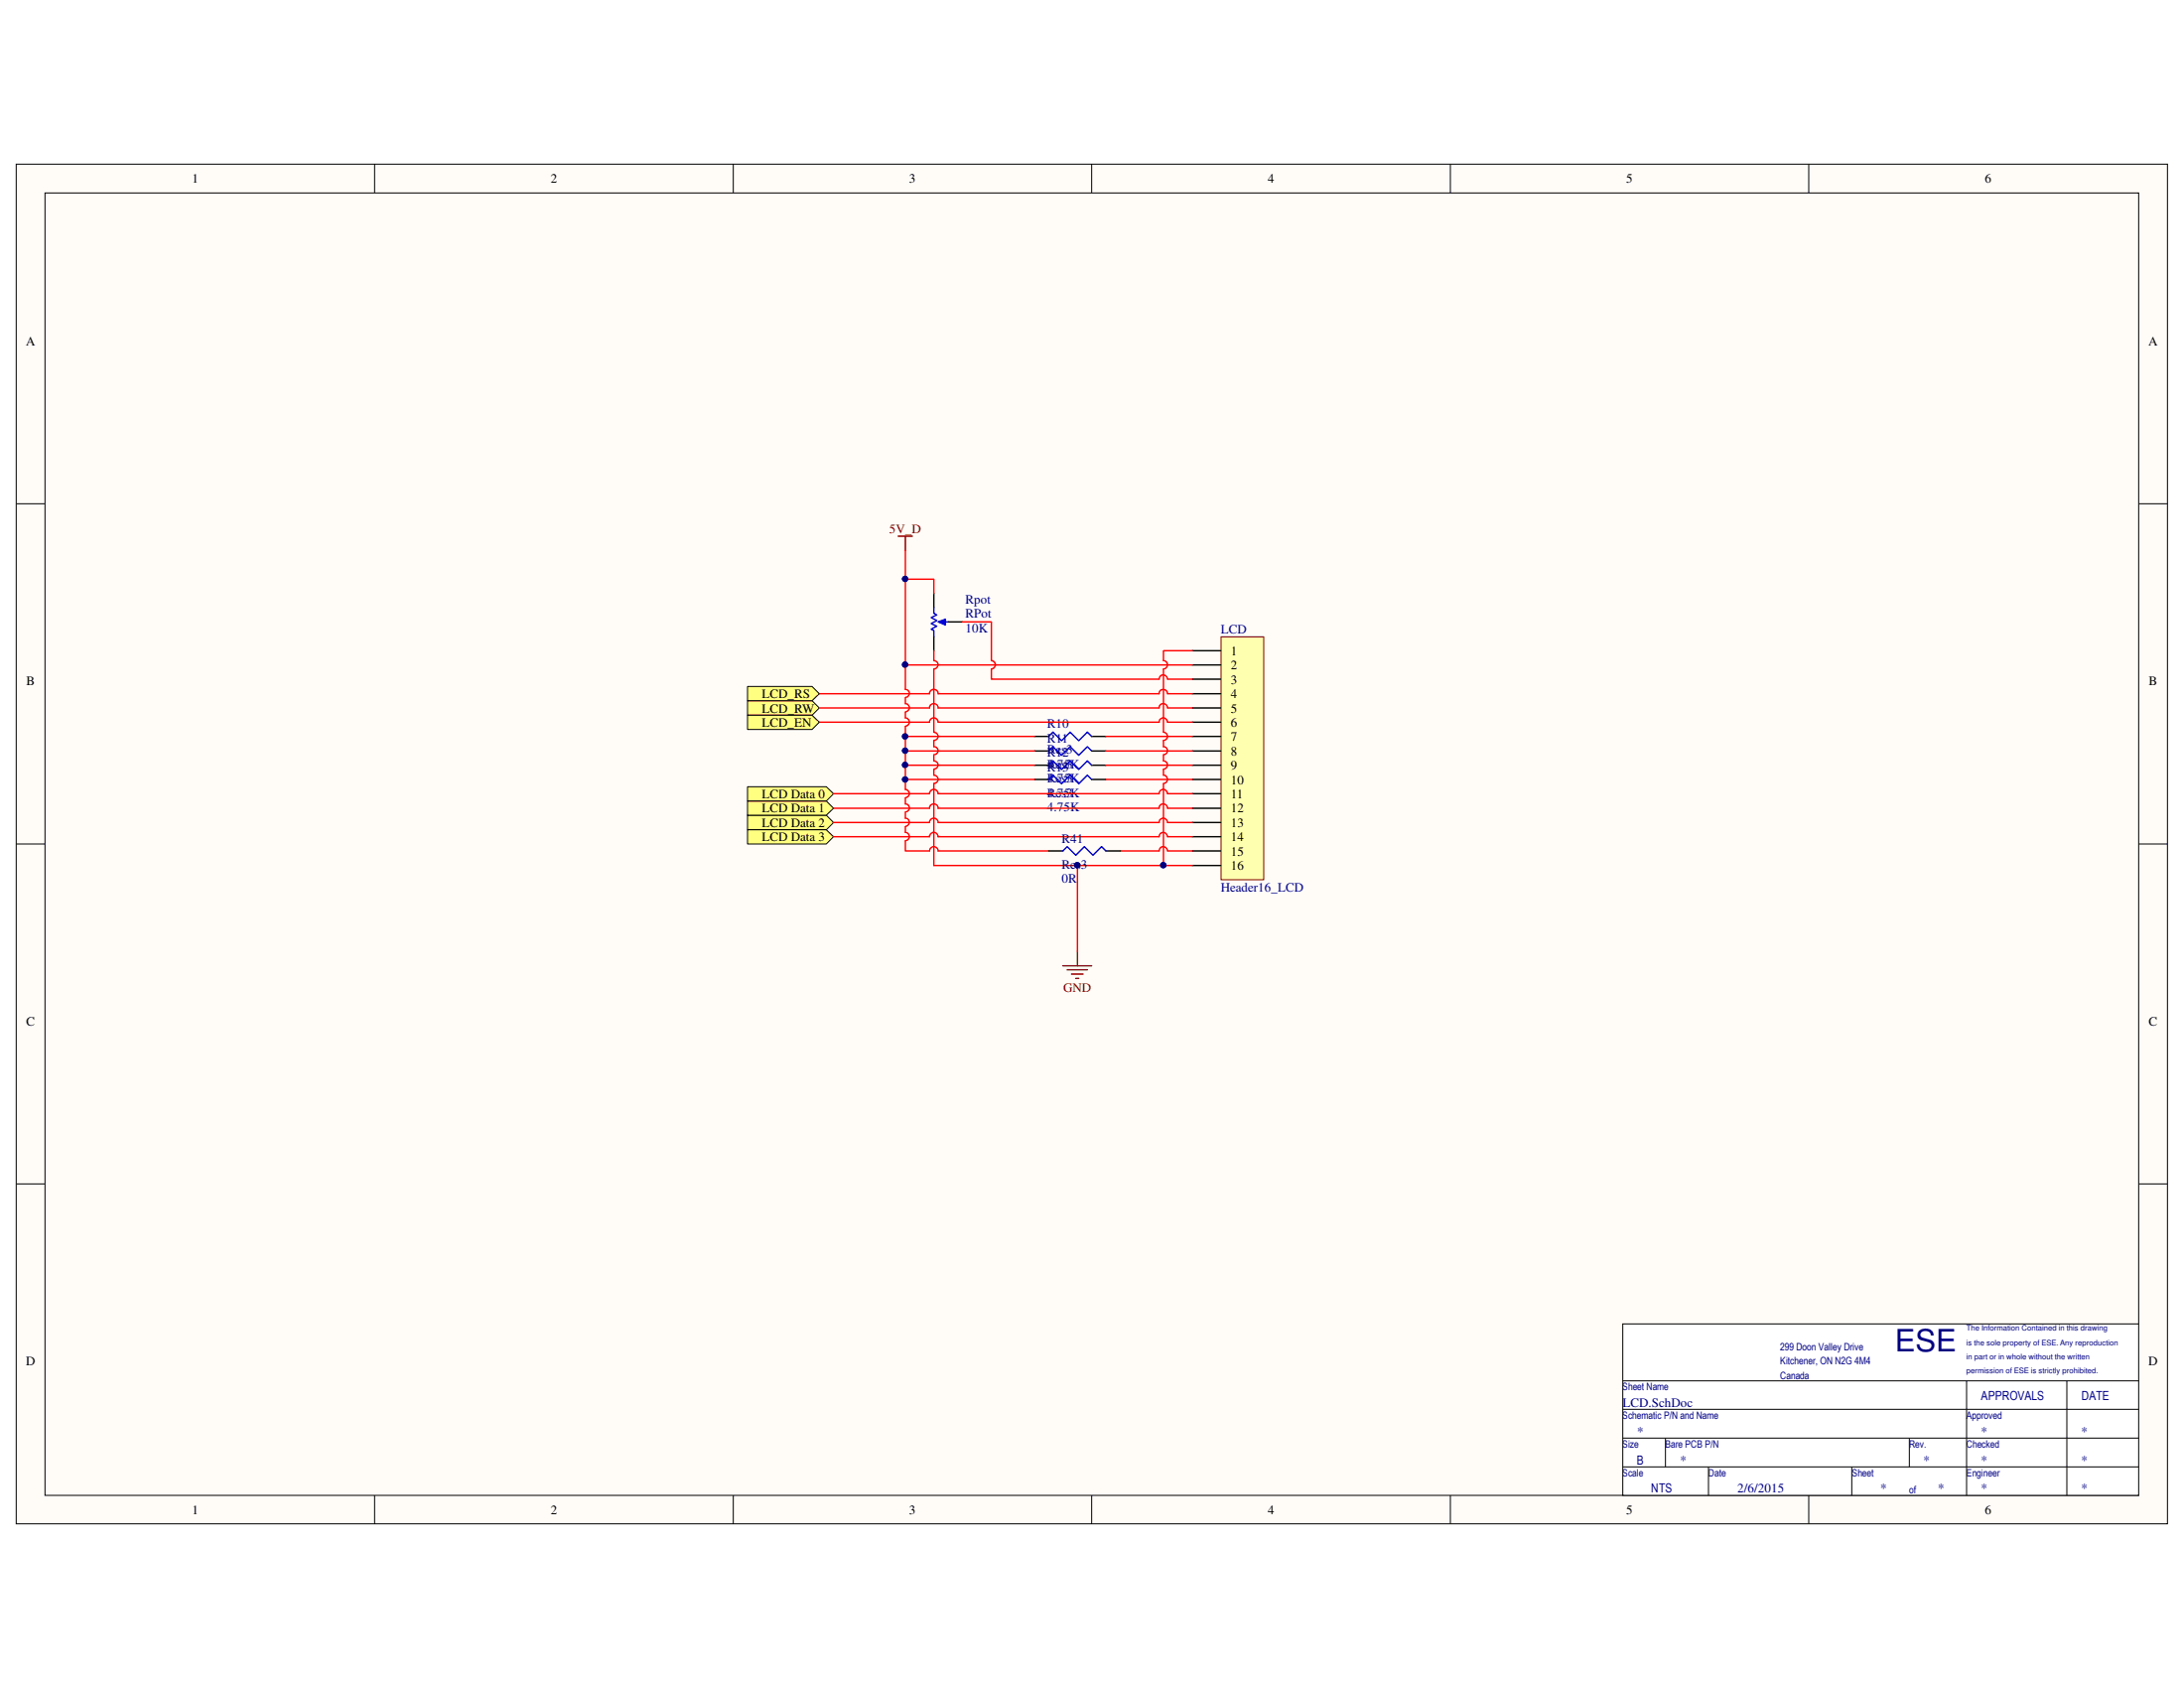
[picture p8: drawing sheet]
<svg xmlns="http://www.w3.org/2000/svg" width="279mm" height="216mm" viewBox="0 0 279 216" stroke-linecap="round" stroke-linejoin="round" font-family="sans-serif">
<path d="M2.1 21h275.2v173.9h-275.2z" fill="#fffcf8"/>
<path d="M2.1 21h275.2v173.9h-275.2z" fill="none" stroke="#000" stroke-width=".13"/>
<path d="M5.8 24.7h267.8v166.6h-267.8z" fill="#fffcf8"/>
<g fill="none" stroke="#000" stroke-width=".13">
<path d="M5.8 24.7h267.8v166.6h-267.8zM47.9 21v3.6M93.8 21v3.6M139.7 21v3.6M185.5 21v3.6M231.4 21v3.6M2.1 64.4h3.6M273.6 64.4h3.7M2.1 107.9h3.6M273.6 107.9h3.7M2.1 151.4h3.6M273.6 151.4h3.7"/>
<path d="M47.9 191.3v3.6M93.8 191.3v3.6M139.7 191.3v3.6M185.5 191.3v3.6M231.4 191.3v3.6"/>
</g>
<path d="M207.6 169.4h66v21.9h-66z" fill="#fff"/>
<path d="M207.6 176.6h66M207.6 169.3h66v22h-66zM251.6 176.6v14.7M264.4 176.6v14.7M207.6 180.3h66M207.6 183.9h66M207.6 187.6h66M213.1 183.9v3.7M218.6 187.6v3.7M236.9 187.6v3.7M244.3 183.9v3.7" fill="none" stroke="#000" stroke-width=".13"/>
<path d="M156.3 81.5h5.4v31h-5.4z" fill="#ffffb0"/>
<path d="M156.2 81.4h5.5v31.1h-5.5z" fill="none" stroke="#800000" stroke-width=".13"/>
<g fill="none" stroke="#000" stroke-width=".18">
<path d="M132.3 94.2h1.9M132.3 96.1h1.9M132.3 97.9h1.9M132.3 99.7h1.9M139.7 94.2h1.8M139.7 96.1h1.8M139.7 97.9h1.8M139.7 99.7h1.8M152.5 83.2h3.7M152.5 85h3.7M152.5 86.9h3.7M152.5 88.7h3.7"/>
<path d="M152.5 90.6h3.7M152.5 92.4h3.7M152.5 94.2h3.7M152.5 96.1h3.7M152.5 97.9h3.7M152.5 99.7h3.7M152.5 101.5h3.7M152.5 103.4h3.7M152.5 105.2h3.7M152.5 107h3.7M152.5 108.8h3.7M152.5 110.7h3.7"/>
</g>
<path d="M114.9 68.6h1.8M115.8 68.6v1.8M136 123.5h3.7M136.5 124h2.6M137.1 124.6h1.5M137.6 125.1h.4M137.8 121.7v1.8" fill="none" stroke="#800000" stroke-width=".18"/>
<path d="M134.2 94.2l.5-.6 1.1 1.1 1.1-1.1 1.1 1.1 1.1-1.1 .6 .6M134.2 96.1l.5-.6 1.1 1.1 1.1-1.1 1.1 1.1 1.1-1.1 .6 .6M134.2 97.9l.5-.6 1.1 1.1 1.1-1.1 1.1 1.1 1.1-1.1 .6 .6M134.2 99.7l.5-.6 1.1 1.1 1.1-1.1 1.1 1.1 1.1-1.1 .6 .6" fill="none" stroke="#00f" stroke-width=".18"/>
<path d="M115.8 94.2h16.5M141.5 99.7h11M141.5 97.9h11M141.5 96.1h11M141.5 94.2h11" fill="none" stroke="#f00" stroke-width=".18"/>
<circle cx="115.8" cy="94.2" r=".34" fill="#000080"/>
<circle cx="115.8" cy="94.2" r=".34" fill="none" stroke="#000080" stroke-width=".13"/>
<path d="M115.8 96.1h16.5" fill="none" stroke="#f00" stroke-width=".18"/>
<circle cx="115.8" cy="96" r=".33" fill="#000080"/>
<circle cx="115.8" cy="96" r=".33" fill="none" stroke="#000080" stroke-width=".13"/>
<path d="M115.8 97.9h16.5" fill="none" stroke="#f00" stroke-width=".18"/>
<circle cx="115.8" cy="97.8" r=".34" fill="#000080"/>
<circle cx="115.8" cy="97.8" r=".34" fill="none" stroke="#000080" stroke-width=".13"/>
<path d="M115.8 99.7h16.5" fill="none" stroke="#f00" stroke-width=".18"/>
<circle cx="115.8" cy="99.7" r=".34" fill="#000080"/>
<circle cx="115.8" cy="99.7" r=".34" fill="none" stroke="#000080" stroke-width=".13"/>
<path d="M95.6 104.3h10.1l.9 .9-.9 .9h-10.1z" fill-rule="evenodd" fill="#ffff80"/>
<path d="M95.6 104.3h10.1l.9 .9-.9 .9h-10.1z" fill="none" stroke="#000" stroke-width=".13"/>
<path d="M95.6 102.4h10.1l.9 1-.9 .9h-10.1z" fill-rule="evenodd" fill="#ffff80"/>
<path d="M95.6 102.4h10.1l.9 1-.9 .9h-10.1z" fill="none" stroke="#000" stroke-width=".13"/>
<path d="M95.6 100.6h10.1l.9 .9-.9 .9h-10.1z" fill-rule="evenodd" fill="#ffff80"/>
<path d="M95.6 100.6h10.1l.9 .9-.9 .9h-10.1z" fill="none" stroke="#000" stroke-width=".13"/>
<path d="M95.6 106.1h10.1l.9 .9-.9 .9h-10.1z" fill-rule="evenodd" fill="#ffff80"/>
<path d="M95.6 106.1h10.1l.9 .9-.9 .9h-10.1z" fill="none" stroke="#000" stroke-width=".13"/>
<path d="M95.6 89.6h8.3l.9 1-.9 .9h-8.3z" fill-rule="evenodd" fill="#ffff80"/>
<path d="M95.6 89.6h8.3l.9 1-.9 .9h-8.3z" fill="none" stroke="#000" stroke-width=".13"/>
<path d="M115.8 85h36.7" fill="none" stroke="#f00" stroke-width=".18"/>
<circle cx="115.8" cy="85" r=".34" fill="#000080"/>
<circle cx="115.8" cy="85" r=".34" fill="none" stroke="#000080" stroke-width=".13"/>
<path d="M148.8 98.4v.7a.53 .53 0 0 1 .6 .6 .53 .53 0 0 1-.6 .5M148.8 96.6v.7a.53 .53 0 0 1 .6 .6 .53 .53 0 0 1-.6 .5M148.8 94.7v.8a.51 .51 0 0 1 .6 .5 .51 .51 0 0 1-.6 .5M148.8 85.6v8a.53 .53 0 0 1 .6 .6 .53 .53 0 0 1-.6 .5M152.5 83.2h-3.7v1.3a.53 .53 0 0 1 .6 .5 .53 .53 0 0 1-.6 .6M148.8 100.2v10.5" fill="none" stroke="#f00" stroke-width=".18"/>
<circle cx="148.8" cy="110.7" r=".35" fill="#000080"/>
<circle cx="148.8" cy="110.7" r=".35" fill="none" stroke="#000080" stroke-width=".13"/>
<path d="M119.5 75.9v1.8M119.5 81.4v1.8" fill="none" stroke="#000" stroke-width=".18"/>
<path d="M120.4 79.5h.9" fill="none" stroke="#00f" stroke-width=".18"/>
<path d="M120 79.5l.9-.3v.7z" fill="#00f"/>
<path d="M119.5 77.7v.7l.3 .3-.7 .3 .7 .4-.7 .4 .7 .3-.7 .4 .4 .1v.8M120 79.5l.9-.3v.7z" fill="none" stroke="#00f" stroke-width=".18"/>
<path d="M121.3 79.5h1.8" fill="none" stroke="#000" stroke-width=".18"/>
<path d="M137.8 110.7v11" fill="none" stroke="#f00" stroke-width=".18"/>
<circle cx="137.8" cy="110.7" r=".35" fill="#000080"/>
<circle cx="137.8" cy="110.7" r=".35" fill="none" stroke="#000080" stroke-width=".13"/>
<path d="M119.5 98.4v.7a.53 .53 0 0 1 .5 .6 .53 .53 0 0 1-.5 .5M119.5 96.6v.7a.53 .53 0 0 1 .5 .6 .53 .53 0 0 1-.5 .5M119.5 94.7v.8a.51 .51 0 0 1 .5 .5 .51 .51 0 0 1-.5 .5M119.5 85.6v8a.53 .53 0 0 1 .5 .6 .53 .53 0 0 1-.5 .5M119.5 83.2v1.3a.53 .53 0 0 1 .5 .5 .53 .53 0 0 1-.5 .6M119.5 100.2v10.5h33" fill="none" stroke="#f00" stroke-width=".18"/>
<circle cx="148.8" cy="110.7" r=".35" fill="#000080"/>
<circle cx="148.8" cy="110.7" r=".35" fill="none" stroke="#000080" stroke-width=".13"/>
<circle cx="137.8" cy="110.7" r=".35" fill="#000080"/>
<circle cx="137.8" cy="110.7" r=".35" fill="none" stroke="#000080" stroke-width=".13"/>
<path d="M115.8 74.1h3.7v1.8" fill="none" stroke="#f00" stroke-width=".18"/>
<circle cx="115.8" cy="74" r=".33" fill="#000080"/>
<circle cx="115.8" cy="74" r=".33" fill="none" stroke="#000080" stroke-width=".13"/>
<g fill="none" stroke="#f00" stroke-width=".18">
<path d="M115.8 70.4v17.8a.51 .51 0 0 1 .5 .5 .51 .51 0 0 1-.5 .5M123.1 79.5h3.7v5a.53 .53 0 0 1 .5 .5 .53 .53 0 0 1-.5 .6M104.8 88.7h14.1a.55 .55 0 0 1 .6-.5 .55 .55 0 0 1 .5 .5h28.3a.53 .53 0 0 1 .5-.5 .53 .53 0 0 1 .6 .5M104.8 90.6h14.1a.55 .55 0 0 1 .6-.6 .55 .55 0 0 1 .5 .6h28.3a.53 .53 0 0 1 .5-.6 .53 .53 0 0 1 .6 .6M104.8 92.4h14.1a.55 .55 0 0 1 .6-.6 .55 .55 0 0 1 .5 .6h28.3a.53 .53 0 0 1 .5-.6 .53 .53 0 0 1 .6 .6M115.8 89.3v.7a.53 .53 0 0 1 .5 .5 .53 .53 0 0 1-.5 .6M115.8 91.1v.7a.53 .53 0 0 1 .5 .6 .53 .53 0 0 1-.5 .5M115.8 92.9v8.1a.53 .53 0 0 1 .5 .5 .53 .53 0 0 1-.5 .5M126.8 85.6v1.3h21.5a.53 .53 0 0 1 .5-.6 .53 .53 0 0 1 .6 .6M149.4 86.9h3.1M149.4 88.7h3.1M149.4 90.6h3.1"/>
<path d="M149.4 92.4h3.1M106.6 107h12.3a.55 .55 0 0 1 .6-.5 .55 .55 0 0 1 .5 .5h28.3a.53 .53 0 0 1 .5-.5 .53 .53 0 0 1 .6 .5M106.6 105.2h12.3a.55 .55 0 0 1 .6-.6 .55 .55 0 0 1 .5 .6h28.3a.53 .53 0 0 1 .5-.6 .53 .53 0 0 1 .6 .6M106.6 103.4h12.3a.55 .55 0 0 1 .6-.6 .55 .55 0 0 1 .5 .6h28.3a.53 .53 0 0 1 .5-.6 .53 .53 0 0 1 .6 .6M106.6 101.5h12.3a.55 .55 0 0 1 .6-.5 .55 .55 0 0 1 .5 .5h28.3a.53 .53 0 0 1 .5-.5 .53 .53 0 0 1 .6 .5M115.8 102.1v.7a.51 .51 0 0 1 .5 .5 .51 .51 0 0 1-.5 .5M115.8 103.9v.7a.53 .53 0 0 1 .5 .6 .53 .53 0 0 1-.5 .5M115.8 105.7v.8a.53 .53 0 0 1 .5 .5 .53 .53 0 0 1-.5 .5M115.8 107.6v1.2h3.1a.55 .55 0 0 1 .6-.5 .55 .55 0 0 1 .5 .5h14.2M149.4 107h3.1M149.4 105.2h3.1M149.4 103.4h3.1"/>
<path d="M149.4 101.5h3.1"/>
</g>
<circle cx="115.8" cy="74" r=".33" fill="#000080"/>
<circle cx="115.8" cy="74" r=".33" fill="none" stroke="#000080" stroke-width=".13"/>
<circle cx="115.8" cy="85" r=".34" fill="#000080"/>
<circle cx="115.8" cy="85" r=".34" fill="none" stroke="#000080" stroke-width=".13"/>
<circle cx="115.8" cy="94.2" r=".34" fill="#000080"/>
<circle cx="115.8" cy="94.2" r=".34" fill="none" stroke="#000080" stroke-width=".13"/>
<circle cx="115.8" cy="96" r=".33" fill="#000080"/>
<circle cx="115.8" cy="96" r=".33" fill="none" stroke="#000080" stroke-width=".13"/>
<circle cx="115.8" cy="97.8" r=".34" fill="#000080"/>
<circle cx="115.8" cy="97.8" r=".34" fill="none" stroke="#000080" stroke-width=".13"/>
<circle cx="115.8" cy="99.7" r=".34" fill="#000080"/>
<circle cx="115.8" cy="99.7" r=".34" fill="none" stroke="#000080" stroke-width=".13"/>
<path d="M143.3 108.8h5a.53 .53 0 0 1 .5-.5 .53 .53 0 0 1 .6 .5M149.4 108.8h3.1" fill="none" stroke="#f00" stroke-width=".18"/>
<path d="M134.2 108.8h1.8M141.5 108.8h1.8" fill="none" stroke="#000" stroke-width=".18"/>
<path d="M136 108.8l.5-.5 1.1 1.1 1.1-1.1 1.1 1.1 1.1-1.1 .6 .5" fill="none" stroke="#00f" stroke-width=".18"/>
<path d="M95.6 91.5h8.3l.9 .9-.9 .9h-8.3z" fill-rule="evenodd" fill="#ffff80"/>
<path d="M95.6 91.5h8.3l.9 .9-.9 .9h-8.3z" fill="none" stroke="#000" stroke-width=".13"/>
<path d="M95.6 87.8h8.3l.9 .9-.9 .9h-8.3z" fill-rule="evenodd" fill="#ffff80"/>
<path d="M95.6 87.8h8.3l.9 .9-.9 .9h-8.3z" fill="none" stroke="#000" stroke-width=".13"/>
<text font-size="3.9" fill="#000080" x="242.4" y="172.8">ESE</text>
<g font-size="1.7">
<text x="24.6" y="23.4">1</text>
<text x="70.5" y="23.4">2</text>
<text x="116.3" y="23.4">3</text>
<text x="162.2" y="23.4">4</text>
<text x="208.1" y="23.4">5</text>
<text x="254" y="23.4">6</text>
<text x="3.3" y="44.2">A</text>
<text x="274.9" y="44.2">A</text>
<text x="157.5" y="83.8">1</text>
<text x="3.3" y="87.7">B</text>
<text x="97.5" y="89.3">LCD_RS</text>
<text x="157.5" y="85.6">2</text>
<text x="157.5" y="87.5">3</text>
<text x="157.5" y="89.3">4</text>
<text x="274.9" y="87.7">B</text>
<text x="97.5" y="91.1">LCD_RW</text>
<text x="97.5" y="93">LCD_EN</text>
<text x="157.5" y="91.1">5</text>
<text x="157.5" y="93">6</text>
<text x="157.5" y="94.8">7</text>
<text x="157.5" y="96.6">8</text>
<text x="157.5" y="98.5">9</text>
<text x="157.5" y="100.3">10</text>
<text x="97.5" y="105.8">LCD Data 2</text>
<text x="97.5" y="103.9">LCD Data 1</text>
<text x="97.5" y="102.1">LCD Data 0</text>
<text x="97.5" y="107.6">LCD Data 3</text>
<text x="157.5" y="102.1">11</text>
<text x="157.5" y="103.9">12</text>
<text x="157.5" y="105.8">13</text>
<text x="157.5" y="107.6">14</text>
<text x="157.5" y="109.4">15</text>
<text x="157.5" y="111.3">16</text>
<text x="3.3" y="131.2">C</text>
<text x="274.9" y="131.2">C</text>
<text x="3.3" y="174.7">D</text>
<text x="274.9" y="174.7">D</text>
<text x="24.6" y="193.7">1</text>
<text x="70.5" y="193.7">2</text>
<text x="116.3" y="193.7">3</text>
<text x="162.2" y="193.7">4</text>
<text x="208.1" y="193.7">5</text>
<text x="254" y="193.7">6</text>
</g>
<g font-size="1.7" fill="#800000">
<text x="113.8" y="68.2">5V_D</text>
<text x="136.1" y="126.8">GND</text>
</g>
<g font-size="1.7" fill="#000080">
<text x="123.5" y="77.2">Rpot</text>
<text x="123.5" y="80.9">10K</text>
<text x="123.5" y="79">RPot</text>
<text x="156.2" y="81.1">LCD</text>
<text x="134" y="93.1">R10</text>
<text x="134" y="95">R11</text>
<text x="134" y="98.3">4.75K</text>
<text x="134" y="96.4">Res3</text>
<text x="134" y="100.1">4.75K</text>
<text x="134" y="98.3">Res3</text>
<text x="134" y="101.9">4.75K</text>
<text x="134" y="96.8">R12</text>
<text x="134" y="100.1">Res3</text>
<text x="134" y="98.6">R13</text>
<text x="134" y="101.9">Res3</text>
<text x="134" y="103.8">4.75K</text>
<text x="135.8" y="107.8">R41</text>
<text x="135.8" y="112.9">0R</text>
<text x="135.8" y="111.1">Res3</text>
<text x="156.2" y="114">Header16_LCD</text>
<text x="207.6" y="179.9">LCD.SchDoc</text>
<text x="209.4" y="183.6">*</text>
<text x="253.4" y="183.6">*</text>
<text x="266.3" y="183.6">*</text>
<text x="214.9" y="187.3">*</text>
<text x="222.3" y="190.9">2/6/2015</text>
<text x="240.6" y="190.9">*</text>
<text x="246.1" y="187.3">*</text>
<text x="247.9" y="190.9">*</text>
<text x="253.4" y="190.9">*</text>
<text x="253.4" y="187.3">*</text>
<text x="266.3" y="190.9">*</text>
<text x="266.3" y="187.3">*</text>
</g>
<g font-size="1.6" fill="#000080">
<text x="253.4" y="179">APPROVALS</text>
<text x="266.3" y="179">DATE</text>
<text x="209.4" y="187.3">B</text>
<text x="211.2" y="190.9">NTS</text>
</g>
<g font-size="1.3" fill="#000080">
<text x="227.8" y="172.7">299 Doon Valley Drive</text>
<text x="207.6" y="177.8">Sheet Name</text>
<text x="227.8" y="174.5">Kitchener, ON N2G 4M4</text>
<text x="227.8" y="176.4">Canada</text>
<text x="207.6" y="181.5">Schematic P/N and Name</text>
<text x="207.6" y="185.2">Size</text>
<text x="213.1" y="185.2">Bare PCB P/N</text>
<text x="244.3" y="185.2">Rev.</text>
<text x="251.6" y="181.5">Approved</text>
<text x="251.6" y="185.2">Checked</text>
<text x="207.6" y="188.8">Scale</text>
<text x="218.6" y="188.8">Date</text>
<text x="236.9" y="188.8">Sheet</text>
<text x="244.3" y="191">of</text>
<text x="251.6" y="188.8">Engineer</text>
</g>
<g font-size="1" fill="#000080">
<text x="251.6" y="172">is the sole property of ESE. Any reproduction</text>
<text x="251.6" y="170.2">The Information Contained in this drawing</text>
<text x="251.6" y="173.9">in part or in whole without the written</text>
<text x="251.6" y="175.7">permission of ESE is strictly prohibited.</text>
</g>
</svg>
